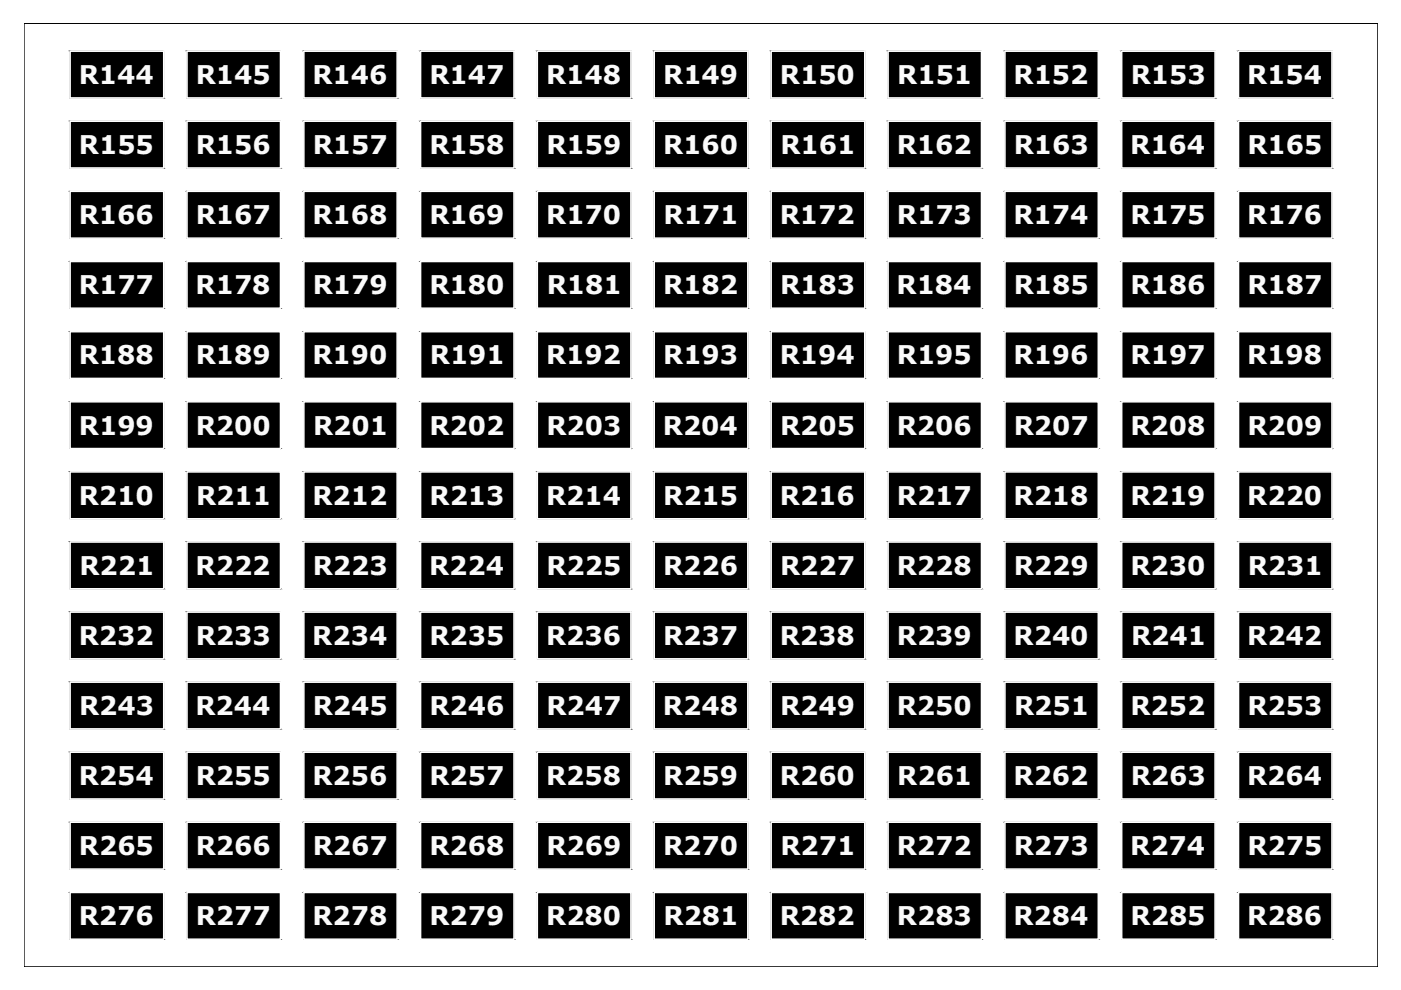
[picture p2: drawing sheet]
<svg xmlns="http://www.w3.org/2000/svg" width="297mm" height="210mm" viewBox="0 0 297 210" stroke-linecap="round" stroke-linejoin="round" font-family="sans-serif">
<!-- layer: 0 -->
<g fill="#000" stroke="#000" stroke-width=".21">
<path d="M14.9 10.9l19.8 9.9v-9.9zM14.9 10.9l19.8 9.9h-19.8z"/>
<path d="M39.6 10.9l19.9 9.9v-9.9zM39.6 10.9l19.9 9.9h-19.9z"/>
<path d="M64.4 10.9l19.8 9.9v-9.9zM64.4 10.9l19.8 9.9h-19.8z"/>
<path d="M89.2 10.9l19.8 9.9v-9.9zM89.2 10.9l19.8 9.9h-19.8z"/>
<path d="M114 10.9l19.8 9.9v-9.9zM114 10.9l19.8 9.9h-19.8z"/>
<path d="M138.7 10.9l19.8 9.9v-9.9zM138.7 10.9l19.8 9.9h-19.8z"/>
<path d="M163.5 10.9l19.8 9.9v-9.9zM163.5 10.9l19.8 9.9h-19.8z"/>
<path d="M188.3 10.9l19.8 9.9v-9.9zM188.3 10.9l19.8 9.9h-19.8z"/>
<path d="M213.1 10.9l19.8 9.9v-9.9zM213.1 10.9l19.8 9.9h-19.8z"/>
<path d="M237.8 10.9l19.8 9.9v-9.9zM237.8 10.9l19.8 9.9h-19.8z"/>
<path d="M262.6 10.9l19.8 9.9v-9.9zM262.6 10.9l19.8 9.9h-19.8z"/>
<path d="M14.9 25.7l19.8 9.9v-9.9zM14.9 25.7l19.8 9.9h-19.8z"/>
<path d="M39.6 25.7l19.9 9.9v-9.9zM39.6 25.7l19.9 9.9h-19.9z"/>
<path d="M64.4 25.7l19.8 9.9v-9.9zM64.4 25.7l19.8 9.9h-19.8z"/>
<path d="M89.2 25.7l19.8 9.9v-9.9zM89.2 25.7l19.8 9.9h-19.8z"/>
<path d="M114 25.7l19.8 9.9v-9.9zM114 25.7l19.8 9.9h-19.8z"/>
<path d="M138.7 25.7l19.8 9.9v-9.9zM138.7 25.7l19.8 9.9h-19.8z"/>
<path d="M163.5 25.7l19.8 9.9v-9.9zM163.5 25.7l19.8 9.9h-19.8z"/>
<path d="M188.3 25.7l19.8 9.9v-9.9zM188.3 25.7l19.8 9.9h-19.8z"/>
<path d="M213.1 25.7l19.8 9.9v-9.9zM213.1 25.7l19.8 9.9h-19.8z"/>
<path d="M237.8 25.7l19.8 9.9v-9.9zM237.8 25.7l19.8 9.9h-19.8z"/>
<path d="M262.6 25.7l19.8 9.9v-9.9zM262.6 25.7l19.8 9.9h-19.8z"/>
<path d="M14.9 40.6l19.8 9.9v-9.9zM14.9 40.6l19.8 9.9h-19.8z"/>
<path d="M14.9 55.5l19.8 9.9v-9.9zM14.9 55.5l19.8 9.9h-19.8z"/>
<path d="M39.6 40.6l19.9 9.9v-9.9zM39.6 40.6l19.9 9.9h-19.9z"/>
<path d="M39.6 55.5l19.9 9.9v-9.9zM39.6 55.5l19.9 9.9h-19.9z"/>
<path d="M64.4 40.6l19.8 9.9v-9.9zM64.4 40.6l19.8 9.9h-19.8z"/>
<path d="M64.4 55.5l19.8 9.9v-9.9zM64.4 55.5l19.8 9.9h-19.8z"/>
<path d="M89.2 40.6l19.8 9.9v-9.9zM89.2 40.6l19.8 9.9h-19.8z"/>
<path d="M89.2 55.5l19.8 9.9v-9.9zM89.2 55.5l19.8 9.9h-19.8z"/>
<path d="M114 40.6l19.8 9.9v-9.9zM114 40.6l19.8 9.9h-19.8z"/>
<path d="M114 55.5l19.8 9.9v-9.9zM114 55.5l19.8 9.9h-19.8z"/>
<path d="M138.7 40.6l19.8 9.9v-9.9zM138.7 40.6l19.8 9.9h-19.8z"/>
<path d="M138.7 55.5l19.8 9.9v-9.9zM138.7 55.5l19.8 9.9h-19.8z"/>
<path d="M163.5 40.6l19.8 9.9v-9.9zM163.5 40.6l19.8 9.9h-19.8z"/>
<path d="M163.5 55.5l19.8 9.9v-9.9zM163.5 55.5l19.8 9.9h-19.8z"/>
<path d="M188.3 40.6l19.8 9.9v-9.9zM188.3 40.6l19.8 9.9h-19.8z"/>
<path d="M188.3 55.5l19.8 9.9v-9.9zM188.3 55.5l19.8 9.9h-19.8z"/>
<path d="M213.1 40.6l19.8 9.9v-9.9zM213.1 40.6l19.8 9.9h-19.8z"/>
<path d="M213.1 55.5l19.8 9.9v-9.9zM213.1 55.5l19.8 9.9h-19.8z"/>
<path d="M237.8 40.6l19.8 9.9v-9.9zM237.8 40.6l19.8 9.9h-19.8z"/>
<path d="M237.8 55.5l19.8 9.9v-9.9zM237.8 55.5l19.8 9.9h-19.8z"/>
<path d="M262.6 40.6l19.8 9.9v-9.9zM262.6 40.6l19.8 9.9h-19.8z"/>
<path d="M262.6 55.5l19.8 9.9v-9.9zM262.6 55.5l19.8 9.9h-19.8z"/>
<path d="M14.9 70.3l19.8 9.9v-9.9zM14.9 70.3l19.8 9.9h-19.8z"/>
<path d="M39.6 70.3l19.9 9.9v-9.9zM39.6 70.3l19.9 9.9h-19.9z"/>
<path d="M64.4 70.3l19.8 9.9v-9.9zM64.4 70.3l19.8 9.9h-19.8z"/>
<path d="M89.2 70.3l19.8 9.9v-9.9zM89.2 70.3l19.8 9.9h-19.8z"/>
<path d="M114 70.3l19.8 9.9v-9.9zM114 70.3l19.8 9.9h-19.8z"/>
<path d="M138.7 70.3l19.8 9.9v-9.9zM138.7 70.3l19.8 9.9h-19.8z"/>
<path d="M163.5 70.3l19.8 9.9v-9.9zM163.5 70.3l19.8 9.9h-19.8z"/>
<path d="M188.3 70.3l19.8 9.9v-9.9zM188.3 70.3l19.8 9.9h-19.8z"/>
<path d="M213.1 70.3l19.8 9.9v-9.9zM213.1 70.3l19.8 9.9h-19.8z"/>
<path d="M237.8 70.3l19.8 9.9v-9.9zM237.8 70.3l19.8 9.9h-19.8z"/>
<path d="M262.6 70.3l19.8 9.9v-9.9zM262.6 70.3l19.8 9.9h-19.8z"/>
<path d="M14.9 85.2l19.8 9.9v-9.9zM14.9 85.2l19.8 9.9h-19.8z"/>
<path d="M39.6 85.2l19.9 9.9v-9.9zM39.6 85.2l19.9 9.9h-19.9z"/>
<path d="M64.4 85.2l19.8 9.9v-9.9zM64.4 85.2l19.8 9.9h-19.8z"/>
<path d="M89.2 85.2l19.8 9.9v-9.9zM89.2 85.2l19.8 9.9h-19.8z"/>
<path d="M114 85.2l19.8 9.9v-9.9zM114 85.2l19.8 9.9h-19.8z"/>
<path d="M138.7 85.2l19.8 9.9v-9.9zM138.7 85.2l19.8 9.9h-19.8z"/>
<path d="M163.5 85.2l19.8 9.9v-9.9zM163.5 85.2l19.8 9.9h-19.8z"/>
<path d="M188.3 85.2l19.8 9.9v-9.9zM188.3 85.2l19.8 9.9h-19.8z"/>
<path d="M213.1 85.2l19.8 9.9v-9.9zM213.1 85.2l19.8 9.9h-19.8z"/>
<path d="M237.8 85.2l19.8 9.9v-9.9zM237.8 85.2l19.8 9.9h-19.8z"/>
<path d="M262.6 85.2l19.8 9.9v-9.9zM262.6 85.2l19.8 9.9h-19.8z"/>
<path d="M14.9 100.1l19.8 9.9v-9.9zM14.9 100.1l19.8 9.9h-19.8z"/>
<path d="M14.9 114.9l19.8 9.9v-9.9zM14.9 114.9l19.8 9.9h-19.8z"/>
<path d="M39.6 100.1l19.9 9.9v-9.9zM39.6 100.1l19.9 9.9h-19.9z"/>
<path d="M39.6 114.9l19.9 9.9v-9.9zM39.6 114.9l19.9 9.9h-19.9z"/>
<path d="M64.4 100.1l19.8 9.9v-9.9zM64.4 100.1l19.8 9.9h-19.8z"/>
<path d="M64.4 114.9l19.8 9.9v-9.9zM64.4 114.9l19.8 9.9h-19.8z"/>
<path d="M89.2 100.1l19.8 9.9v-9.9zM89.2 100.1l19.8 9.9h-19.8z"/>
<path d="M89.2 114.9l19.8 9.9v-9.9zM89.2 114.9l19.8 9.9h-19.8z"/>
<path d="M114 100.1l19.8 9.9v-9.9zM114 100.1l19.8 9.9h-19.8z"/>
<path d="M114 114.9l19.8 9.9v-9.9zM114 114.9l19.8 9.9h-19.8z"/>
<path d="M138.7 100.1l19.8 9.9v-9.9zM138.7 100.1l19.8 9.9h-19.8z"/>
<path d="M138.7 114.9l19.8 9.9v-9.9zM138.7 114.9l19.8 9.9h-19.8z"/>
<path d="M163.5 100.1l19.8 9.9v-9.9zM163.5 100.1l19.8 9.9h-19.8z"/>
<path d="M163.5 114.9l19.8 9.9v-9.9zM163.5 114.9l19.8 9.9h-19.8z"/>
<path d="M188.3 100.1l19.8 9.9v-9.9zM188.3 100.1l19.8 9.9h-19.8z"/>
<path d="M188.3 114.9l19.8 9.9v-9.9zM188.3 114.9l19.8 9.9h-19.8z"/>
<path d="M213.1 100.1l19.8 9.9v-9.9zM213.1 100.1l19.8 9.9h-19.8z"/>
<path d="M213.1 114.9l19.8 9.9v-9.9zM213.1 114.9l19.8 9.9h-19.8z"/>
<path d="M237.8 100.1l19.8 9.9v-9.9zM237.8 100.1l19.8 9.9h-19.8z"/>
<path d="M237.8 114.9l19.8 9.9v-9.9zM237.8 114.9l19.8 9.9h-19.8z"/>
<path d="M262.6 100.1l19.8 9.9v-9.9zM262.6 100.1l19.8 9.9h-19.8z"/>
<path d="M262.6 114.9l19.8 9.9v-9.9zM262.6 114.9l19.8 9.9h-19.8z"/>
<path d="M14.9 129.8l19.8 9.9v-9.9zM14.9 129.8l19.8 9.9h-19.8z"/>
<path d="M39.6 129.8l19.9 9.9v-9.9zM39.6 129.8l19.9 9.9h-19.9z"/>
<path d="M64.4 129.8l19.8 9.9v-9.9zM64.4 129.8l19.8 9.9h-19.8z"/>
<path d="M89.2 129.8l19.8 9.9v-9.9zM89.2 129.8l19.8 9.9h-19.8z"/>
<path d="M114 129.8l19.8 9.9v-9.9zM114 129.8l19.8 9.9h-19.8z"/>
<path d="M138.7 129.8l19.8 9.9v-9.9zM138.7 129.8l19.8 9.9h-19.8z"/>
<path d="M163.5 129.8l19.8 9.9v-9.9zM163.5 129.8l19.8 9.9h-19.8z"/>
<path d="M188.3 129.8l19.8 9.9v-9.9zM188.3 129.8l19.8 9.9h-19.8z"/>
<path d="M213.1 129.8l19.8 9.9v-9.9zM213.1 129.8l19.8 9.9h-19.8z"/>
<path d="M237.8 129.8l19.8 9.9v-9.9zM237.8 129.8l19.8 9.9h-19.8z"/>
<path d="M262.6 129.8l19.8 9.9v-9.9zM262.6 129.8l19.8 9.9h-19.8z"/>
<path d="M14.9 144.6l19.8 9.9v-9.9zM14.9 144.6l19.8 9.9h-19.8z"/>
<path d="M14.9 159.5l19.8 9.9v-9.9zM14.9 159.5l19.8 9.9h-19.8z"/>
<path d="M39.6 144.6l19.9 9.9v-9.9zM39.6 144.6l19.9 9.9h-19.9z"/>
<path d="M39.6 159.5l19.9 9.9v-9.9zM39.6 159.5l19.9 9.9h-19.9z"/>
<path d="M64.4 144.6l19.8 9.9v-9.9zM64.4 144.6l19.8 9.9h-19.8z"/>
<path d="M64.4 159.5l19.8 9.9v-9.9zM64.4 159.5l19.8 9.9h-19.8z"/>
<path d="M89.2 144.6l19.8 9.9v-9.9zM89.2 144.6l19.8 9.9h-19.8z"/>
<path d="M89.2 159.5l19.8 9.9v-9.9zM89.2 159.5l19.8 9.9h-19.8z"/>
<path d="M114 144.6l19.8 9.9v-9.9zM114 144.6l19.8 9.9h-19.8z"/>
<path d="M114 159.5l19.8 9.9v-9.9zM114 159.5l19.8 9.9h-19.8z"/>
<path d="M138.7 144.6l19.8 9.9v-9.9zM138.7 144.6l19.8 9.9h-19.8z"/>
<path d="M138.7 159.5l19.8 9.9v-9.9zM138.7 159.5l19.8 9.9h-19.8z"/>
<path d="M163.5 144.6l19.8 9.9v-9.9zM163.5 144.6l19.8 9.9h-19.8z"/>
<path d="M163.5 159.5l19.8 9.9v-9.9zM163.5 159.5l19.8 9.9h-19.8z"/>
<path d="M188.3 144.6l19.8 9.9v-9.9zM188.3 144.6l19.8 9.9h-19.8z"/>
<path d="M188.3 159.5l19.8 9.9v-9.9zM188.3 159.5l19.8 9.9h-19.8z"/>
<path d="M213.1 144.6l19.8 9.9v-9.9zM213.1 144.6l19.8 9.9h-19.8z"/>
<path d="M213.1 159.5l19.8 9.9v-9.9zM213.1 159.5l19.8 9.9h-19.8z"/>
<path d="M237.8 144.6l19.8 9.9v-9.9zM237.8 144.6l19.8 9.9h-19.8z"/>
<path d="M237.8 159.5l19.8 9.9v-9.9zM237.8 159.5l19.8 9.9h-19.8z"/>
<path d="M262.6 144.6l19.8 9.9v-9.9zM262.6 144.6l19.8 9.9h-19.8z"/>
<path d="M262.6 159.5l19.8 9.9v-9.9zM262.6 159.5l19.8 9.9h-19.8z"/>
<path d="M14.9 174.4l19.8 9.9v-9.9zM14.9 174.4l19.8 9.9h-19.8z"/>
<path d="M39.6 174.4l19.9 9.9v-9.9zM39.6 174.4l19.9 9.9h-19.9z"/>
<path d="M64.4 174.4l19.8 9.9v-9.9zM64.4 174.4l19.8 9.9h-19.8z"/>
<path d="M89.2 174.4l19.8 9.9v-9.9zM89.2 174.4l19.8 9.9h-19.8z"/>
<path d="M114 174.4l19.8 9.9v-9.9zM114 174.4l19.8 9.9h-19.8z"/>
<path d="M138.7 174.4l19.8 9.9v-9.9zM138.7 174.4l19.8 9.9h-19.8z"/>
<path d="M163.5 174.4l19.8 9.9v-9.9zM163.5 174.4l19.8 9.9h-19.8z"/>
<path d="M188.3 174.4l19.8 9.9v-9.9zM188.3 174.4l19.8 9.9h-19.8z"/>
<path d="M213.1 174.4l19.8 9.9v-9.9zM213.1 174.4l19.8 9.9h-19.8z"/>
<path d="M237.8 174.4l19.8 9.9v-9.9zM237.8 174.4l19.8 9.9h-19.8z"/>
<path d="M262.6 174.4l19.8 9.9v-9.9zM262.6 174.4l19.8 9.9h-19.8z"/>
<path d="M14.9 189.2l19.8 9.9v-9.9zM14.9 189.2l19.8 9.9h-19.8z"/>
<path d="M39.6 189.2l19.9 9.9v-9.9zM39.6 189.2l19.9 9.9h-19.9z"/>
<path d="M64.4 189.2l19.8 9.9v-9.9zM64.4 189.2l19.8 9.9h-19.8z"/>
<path d="M89.2 189.2l19.8 9.9v-9.9zM89.2 189.2l19.8 9.9h-19.8z"/>
<path d="M114 189.2l19.8 9.9v-9.9zM114 189.2l19.8 9.9h-19.8z"/>
<path d="M138.7 189.2l19.8 9.9v-9.9zM138.7 189.2l19.8 9.9h-19.8z"/>
<path d="M163.5 189.2l19.8 9.9v-9.9zM163.5 189.2l19.8 9.9h-19.8z"/>
<path d="M188.3 189.2l19.8 9.9v-9.9zM188.3 189.2l19.8 9.9h-19.8z"/>
<path d="M213.1 189.2l19.8 9.9v-9.9zM213.1 189.2l19.8 9.9h-19.8z"/>
<path d="M237.8 189.2l19.8 9.9v-9.9zM237.8 189.2l19.8 9.9h-19.8z"/>
<path d="M262.6 189.2l19.8 9.9v-9.9zM262.6 189.2l19.8 9.9h-19.8z"/>
</g>
<g fill="none" stroke="#fff" stroke-width=".25">
<path d="M14.9 10.9h19.8v9.9h-19.8zM39.6 10.9h19.9v9.9h-19.9zM64.4 10.9h19.8v9.9h-19.8zM89.2 10.9h19.8v9.9h-19.8zM114 10.9h19.8v9.9h-19.8zM138.7 10.9h19.8v9.9h-19.8zM163.5 10.9h19.8v9.9h-19.8zM188.3 10.9h19.8v9.9h-19.8zM213.1 10.9h19.8v9.9h-19.8zM237.8 10.9h19.8v9.9h-19.8zM262.6 10.9h19.8v9.9h-19.8zM14.9 25.7h19.8v9.9h-19.8z"/>
<path d="M39.6 25.7h19.9v9.9h-19.9zM64.4 25.7h19.8v9.9h-19.8zM89.2 25.7h19.8v9.9h-19.8zM114 25.7h19.8v9.9h-19.8zM138.7 25.7h19.8v9.9h-19.8zM163.5 25.7h19.8v9.9h-19.8zM188.3 25.7h19.8v9.9h-19.8zM213.1 25.7h19.8v9.9h-19.8zM237.8 25.7h19.8v9.9h-19.8zM262.6 25.7h19.8v9.9h-19.8zM14.9 40.6h19.8v9.9h-19.8zM14.9 55.5h19.8v9.9h-19.8z"/>
<path d="M39.6 40.6h19.9v9.9h-19.9zM39.6 55.5h19.9v9.9h-19.9zM64.4 40.6h19.8v9.9h-19.8zM64.4 55.5h19.8v9.9h-19.8zM89.2 40.6h19.8v9.9h-19.8zM89.2 55.5h19.8v9.9h-19.8zM114 40.6h19.8v9.9h-19.8zM114 55.5h19.8v9.9h-19.8zM138.7 40.6h19.8v9.9h-19.8zM138.7 55.5h19.8v9.9h-19.8zM163.5 40.6h19.8v9.9h-19.8zM163.5 55.5h19.8v9.9h-19.8z"/>
<path d="M188.3 40.6h19.8v9.9h-19.8zM188.3 55.5h19.8v9.9h-19.8zM213.1 40.6h19.8v9.9h-19.8zM213.1 55.5h19.8v9.9h-19.8zM237.8 40.6h19.8v9.9h-19.8zM237.8 55.5h19.8v9.9h-19.8zM262.6 40.6h19.8v9.9h-19.8zM262.6 55.5h19.8v9.9h-19.8zM14.9 70.3h19.8v9.9h-19.8zM39.6 70.3h19.9v9.9h-19.9zM64.4 70.3h19.8v9.9h-19.8zM89.2 70.3h19.8v9.9h-19.8z"/>
<path d="M114 70.3h19.8v9.9h-19.8zM138.7 70.3h19.8v9.9h-19.8zM163.5 70.3h19.8v9.9h-19.8zM188.3 70.3h19.8v9.9h-19.8zM213.1 70.3h19.8v9.9h-19.8zM237.8 70.3h19.8v9.9h-19.8zM262.6 70.3h19.8v9.9h-19.8zM14.9 85.2h19.8v9.9h-19.8zM39.6 85.2h19.9v9.9h-19.9zM64.4 85.2h19.8v9.9h-19.8zM89.2 85.2h19.8v9.9h-19.8zM114 85.2h19.8v9.9h-19.8z"/>
<path d="M138.7 85.2h19.8v9.9h-19.8zM163.5 85.2h19.8v9.9h-19.8zM188.3 85.2h19.8v9.9h-19.8zM213.1 85.2h19.8v9.9h-19.8zM237.8 85.2h19.8v9.9h-19.8zM262.6 85.2h19.8v9.9h-19.8zM14.9 100.1h19.8v9.9h-19.8zM14.9 114.9h19.8v9.9h-19.8zM39.6 100.1h19.9v9.9h-19.9zM39.6 114.9h19.9v9.9h-19.9zM64.4 100.1h19.8v9.9h-19.8zM64.4 114.9h19.8v9.9h-19.8z"/>
<path d="M89.2 100.1h19.8v9.9h-19.8zM89.2 114.9h19.8v9.9h-19.8zM114 100.1h19.8v9.9h-19.8zM114 114.9h19.8v9.9h-19.8zM138.7 100.1h19.8v9.9h-19.8zM138.7 114.9h19.8v9.9h-19.8zM163.5 100.1h19.8v9.9h-19.8zM163.5 114.9h19.8v9.9h-19.8zM188.3 100.1h19.8v9.9h-19.8zM188.3 114.9h19.8v9.9h-19.8zM213.1 100.1h19.8v9.9h-19.8zM213.1 114.9h19.8v9.9h-19.8z"/>
<path d="M237.8 100.1h19.8v9.9h-19.8zM237.8 114.9h19.8v9.9h-19.8zM262.6 100.1h19.8v9.9h-19.8zM262.6 114.9h19.8v9.9h-19.8zM14.9 129.8h19.8v9.9h-19.8zM39.6 129.8h19.9v9.9h-19.9zM64.4 129.8h19.8v9.9h-19.8zM89.2 129.8h19.8v9.9h-19.8zM114 129.8h19.8v9.9h-19.8zM138.7 129.8h19.8v9.9h-19.8zM163.5 129.8h19.8v9.9h-19.8zM188.3 129.8h19.8v9.9h-19.8z"/>
<path d="M213.1 129.8h19.8v9.9h-19.8zM237.8 129.8h19.8v9.9h-19.8zM262.6 129.8h19.8v9.9h-19.8zM14.9 144.6h19.8v9.9h-19.8zM14.9 159.5h19.8v9.9h-19.8zM39.6 144.6h19.9v9.9h-19.9zM39.6 159.5h19.9v9.9h-19.9zM64.4 144.6h19.8v9.9h-19.8zM64.4 159.5h19.8v9.9h-19.8zM89.2 144.6h19.8v9.9h-19.8zM89.2 159.5h19.8v9.9h-19.8zM114 144.6h19.8v9.9h-19.8z"/>
<path d="M114 159.5h19.8v9.9h-19.8zM138.7 144.6h19.8v9.9h-19.8zM138.7 159.5h19.8v9.9h-19.8zM163.5 144.6h19.8v9.9h-19.8zM163.5 159.5h19.8v9.9h-19.8zM188.3 144.6h19.8v9.9h-19.8zM188.3 159.5h19.8v9.9h-19.8zM213.1 144.6h19.8v9.9h-19.8zM213.1 159.5h19.8v9.9h-19.8zM237.8 144.6h19.8v9.9h-19.8zM237.8 159.5h19.8v9.9h-19.8zM262.6 144.6h19.8v9.9h-19.8z"/>
<path d="M262.6 159.5h19.8v9.9h-19.8zM14.9 174.4h19.8v9.9h-19.8zM39.6 174.4h19.9v9.9h-19.9zM64.4 174.4h19.8v9.9h-19.8zM89.2 174.4h19.8v9.9h-19.8zM114 174.4h19.8v9.9h-19.8zM138.7 174.4h19.8v9.9h-19.8zM163.5 174.4h19.8v9.9h-19.8zM188.3 174.4h19.8v9.9h-19.8zM213.1 174.4h19.8v9.9h-19.8zM237.8 174.4h19.8v9.9h-19.8zM262.6 174.4h19.8v9.9h-19.8z"/>
<path d="M14.9 189.2h19.8v9.9h-19.8zM39.6 189.2h19.9v9.9h-19.9zM64.4 189.2h19.8v9.9h-19.8zM89.2 189.2h19.8v9.9h-19.8zM114 189.2h19.8v9.9h-19.8zM138.7 189.2h19.8v9.9h-19.8zM163.5 189.2h19.8v9.9h-19.8zM188.3 189.2h19.8v9.9h-19.8zM213.1 189.2h19.8v9.9h-19.8zM237.8 189.2h19.8v9.9h-19.8zM262.6 189.2h19.8v9.9h-19.8z"/>
</g>
<path d="M5.1 5h287v200h-287z" fill="none" stroke="#000" stroke-width=".21"/>
<g font-size="5.5" fill="#fafafa">
<text x="16.7" y="17.8">R144</text>
<text x="41.5" y="17.8">R145</text>
<text x="66.3" y="17.8">R146</text>
<text x="91.1" y="17.8">R147</text>
<text x="115.8" y="17.8">R148</text>
<text x="140.6" y="17.8">R149</text>
<text x="165.4" y="17.8">R150</text>
<text x="190.2" y="17.8">R151</text>
<text x="214.9" y="17.8">R152</text>
<text x="239.7" y="17.8">R153</text>
<text x="264.4" y="17.8">R154</text>
<text x="16.7" y="32.6">R155</text>
<text x="41.5" y="32.7">R156</text>
<text x="66.3" y="32.6">R157</text>
<text x="91" y="32.7">R158</text>
<text x="115.8" y="32.7">R159</text>
<text x="140.6" y="32.7">R160</text>
<text x="165.5" y="32.7">R161</text>
<text x="190.1" y="32.7">R162</text>
<text x="214.9" y="32.7">R163</text>
<text x="239.6" y="32.7">R164</text>
<text x="264.5" y="32.7">R165</text>
<text x="16.7" y="47.5">R166</text>
<text x="41.5" y="47.5">R167</text>
<text x="66.3" y="47.5">R168</text>
<text x="91.1" y="47.5">R169</text>
<text x="115.8" y="47.5">R170</text>
<text x="140.7" y="47.5">R171</text>
<text x="165.3" y="47.6">R172</text>
<text x="190.2" y="47.5">R173</text>
<text x="214.9" y="47.5">R174</text>
<text x="239.7" y="47.5">R175</text>
<text x="264.4" y="47.5">R176</text>
<text x="16.7" y="62.4">R177</text>
<text x="41.5" y="62.4">R178</text>
<text x="66.3" y="62.4">R179</text>
<text x="91" y="62.4">R180</text>
<text x="115.9" y="62.4">R181</text>
<text x="140.6" y="62.4">R182</text>
<text x="165.4" y="62.4">R183</text>
<text x="190.1" y="62.4">R184</text>
<text x="214.9" y="62.4">R185</text>
<text x="239.7" y="62.4">R186</text>
<text x="264.5" y="62.4">R187</text>
<text x="16.7" y="77.3">R188</text>
<text x="41.5" y="77.3">R189</text>
<text x="66.3" y="77.3">R190</text>
<text x="91.2" y="77.3">R191</text>
<text x="115.8" y="77.3">R192</text>
<text x="140.6" y="77.3">R193</text>
<text x="165.3" y="77.3">R194</text>
<text x="190.2" y="77.3">R195</text>
<text x="214.9" y="77.3">R196</text>
<text x="239.7" y="77.3">R197</text>
<text x="264.4" y="77.3">R198</text>
<text x="16.7" y="92.1">R199</text>
<text x="41.5" y="92.1">R200</text>
<text x="66.4" y="92.1">R201</text>
<text x="91" y="92.1">R202</text>
<text x="115.9" y="92.1">R203</text>
<text x="140.5" y="92.1">R204</text>
<text x="165.4" y="92.1">R205</text>
<text x="190.1" y="92.1">R206</text>
<text x="214.9" y="92.1">R207</text>
<text x="239.7" y="92.1">R208</text>
<text x="264.5" y="92.1">R209</text>
<text x="16.7" y="107">R210</text>
<text x="41.6" y="107">R211</text>
<text x="66.3" y="107">R212</text>
<text x="91.1" y="107">R213</text>
<text x="115.8" y="107">R214</text>
<text x="140.6" y="107">R215</text>
<text x="165.4" y="107">R216</text>
<text x="190.2" y="107">R217</text>
<text x="214.9" y="107">R218</text>
<text x="239.7" y="107">R219</text>
<text x="264.5" y="107">R220</text>
<text x="16.8" y="121.9">R221</text>
<text x="41.5" y="121.9">R222</text>
<text x="66.3" y="121.9">R223</text>
<text x="91" y="121.9">R224</text>
<text x="115.8" y="121.8">R225</text>
<text x="140.6" y="121.8">R226</text>
<text x="165.4" y="121.9">R227</text>
<text x="190.1" y="121.9">R228</text>
<text x="214.9" y="121.9">R229</text>
<text x="239.7" y="121.9">R230</text>
<text x="264.6" y="121.9">R231</text>
<text x="16.7" y="136.7">R232</text>
<text x="41.5" y="136.7">R233</text>
<text x="66.2" y="136.7">R234</text>
<text x="91.1" y="136.7">R235</text>
<text x="115.8" y="136.7">R236</text>
<text x="140.6" y="136.7">R237</text>
<text x="165.3" y="136.7">R238</text>
<text x="190.2" y="136.7">R239</text>
<text x="214.9" y="136.7">R240</text>
<text x="239.8" y="136.7">R241</text>
<text x="264.4" y="136.7">R242</text>
<text x="16.8" y="151.6">R243</text>
<text x="41.5" y="151.6">R244</text>
<text x="66.3" y="151.6">R245</text>
<text x="91" y="151.6">R246</text>
<text x="115.8" y="151.6">R247</text>
<text x="140.6" y="151.6">R248</text>
<text x="165.4" y="151.6">R249</text>
<text x="190.1" y="151.6">R250</text>
<text x="215" y="151.6">R251</text>
<text x="239.7" y="151.6">R252</text>
<text x="264.5" y="151.6">R253</text>
<text x="16.7" y="166.4">R254</text>
<text x="41.5" y="166.4">R255</text>
<text x="66.3" y="166.4">R256</text>
<text x="91.1" y="166.4">R257</text>
<text x="115.8" y="166.4">R258</text>
<text x="140.6" y="166.4">R259</text>
<text x="165.4" y="166.4">R260</text>
<text x="190.2" y="166.4">R261</text>
<text x="214.9" y="166.4">R262</text>
<text x="239.7" y="166.4">R263</text>
<text x="264.4" y="166.4">R264</text>
<text x="16.7" y="181.3">R265</text>
<text x="41.5" y="181.3">R266</text>
<text x="66.3" y="181.3">R267</text>
<text x="91" y="181.3">R268</text>
<text x="115.8" y="181.3">R269</text>
<text x="140.6" y="181.3">R270</text>
<text x="165.5" y="181.3">R271</text>
<text x="190.1" y="181.3">R272</text>
<text x="214.9" y="181.3">R273</text>
<text x="239.6" y="181.3">R274</text>
<text x="264.5" y="181.3">R275</text>
<text x="16.7" y="196.2">R276</text>
<text x="41.5" y="196.2">R277</text>
<text x="66.3" y="196.2">R278</text>
<text x="91.1" y="196.2">R279</text>
<text x="115.8" y="196.2">R280</text>
<text x="140.7" y="196.2">R281</text>
<text x="165.3" y="196.2">R282</text>
<text x="190.2" y="196.2">R283</text>
<text x="214.9" y="196.2">R284</text>
<text x="239.7" y="196.2">R285</text>
<text x="264.4" y="196.2">R286</text>
</g>
</svg>
